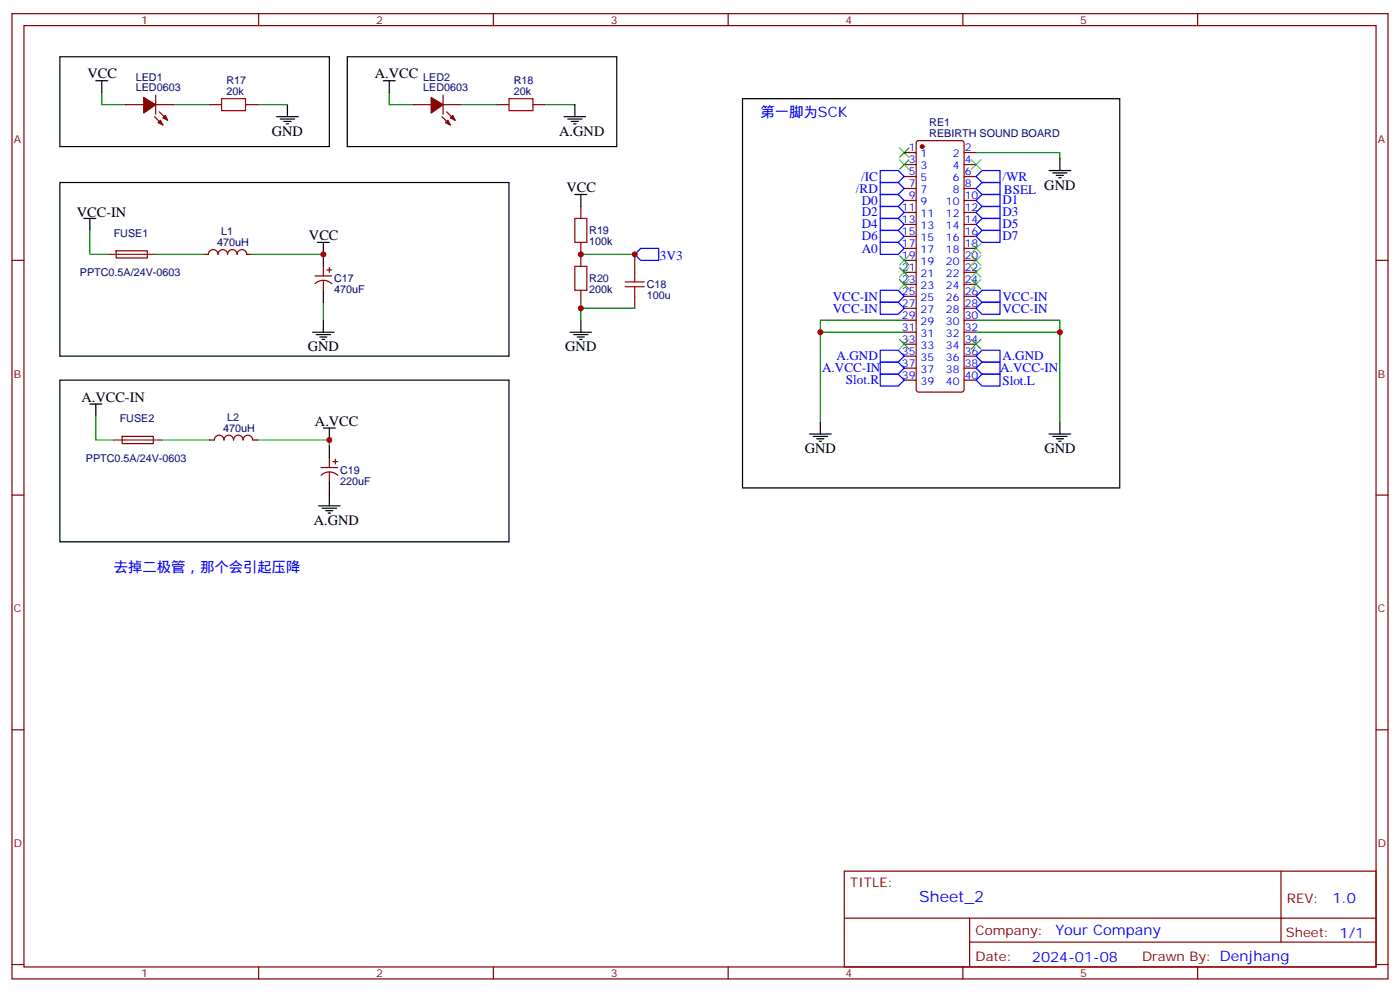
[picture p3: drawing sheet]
<svg xmlns="http://www.w3.org/2000/svg" width="412mm" height="292mm" viewBox="0 0 412 292" stroke-linecap="round" stroke-linejoin="round" font-family="sans-serif">
<g fill="none" stroke="#870000" stroke-width=".35">
<path d="M3.5 4h405.4v284.4h-405.4zM7.1 7.5h398.2v277.3h-398.2zM76.2 4v3.5M145.3 4v3.5M214.5 4v3.5M283.6 4v3.5M352.8 4v3.5M37 30.8h5.3M45.5 34.4l2.5 2.4M45.9 30.8h5.3M45.9 28v5.7M46.9 32.9l2.5 2.5"/>
<path d="M61.7 30.8h3.6M72.3 30.8h3.5M121.7 30.8h5.3M130.2 34.4l2.4 2.4M130.5 30.8h5.3M130.5 28v5.7M131.6 32.9l2.5 2.5M146.4 30.8h3.5M157 30.8h3.5M266.3 44.9h3.6M266.3 48.5h3.6M266.3 52h3.6"/>
<path d="M266.3 55.5h3.6M266.3 59.1h3.6M270.1 41.6l.5-.2h12.7l.5 .2 .2 .5v72.7l-.2 .5-.5 .2h-12.7l-.5-.2-.2-.5v-72.7zM284 44.9h3.5M284 48.5h3.5M284 52h3.5M284 55.5h3.5M284 59.1h3.5M3.5 76.7h3.6M34.2 73.9h9.2v2.1h-9.1zM60 74.9h1.4a1.41 1.41 0 0 1 1.4-1.4 1.41 1.41 0 0 1 1.4 1.4M64.2 74.9a1.41 1.41 0 0 1 1.4-1.4 1.41 1.41 0 0 1 1.4 1.4"/>
<path d="M67 74.9a1.41 1.41 0 0 1 1.4-1.4 1.41 1.41 0 0 1 1.4 1.4M69.8 74.9a1.41 1.41 0 0 1 1.5-1.4 1.41 1.41 0 0 1 1.4 1.4M72.7 74.9h1.4M95.2 78.5v2.8M96.3 79.5h1.4M97 78.8v1.4M171.1 60.8v3.5M171.1 71.4v7.1M187 76.7v3.5M266.3 76.7h3.6M266.3 62.6h3.6M266.3 66.1h3.6"/>
<path d="M266.3 69.6h3.6M266.3 73.2h3.6M284 76.7h3.5M284 62.6h3.5M284 66.1h3.5M284 69.6h3.5M284 73.2h3.5M405.3 76.7h3.6M92.8 81.3h4.9M92.8 83.6a3.5 3.5 0 0 1 4.9 0M95.2 82.7v2.8M171.1 85.5v3.5"/>
<path d="M187 87.3v3.5M266.3 97.9h3.6M266.3 94.3h3.6M266.3 90.8h3.6M266.3 87.3h3.6M266.3 83.7h3.6M266.3 80.2h3.6M284 97.9h3.5M284 94.3h3.5M284 90.8h3.5M284 87.3h3.5M284 83.7h3.5"/>
<path d="M284 80.2h3.5M266.3 112h3.6M266.3 108.4h3.6M266.3 104.9h3.6M266.3 101.4h3.6M284 112h3.5M284 108.4h3.5M284 104.9h3.5M284 101.4h3.5M36 128.6h9.1l.1 2-9.2 .1zM61.7 129.6h1.4a1.41 1.41 0 0 1 1.5-1.4 1.41 1.41 0 0 1 1.4 1.4 1.41 1.41 0 0 1 1.4-1.4 1.41 1.41 0 0 1 1.4 1.4 1.41 1.41 0 0 1 1.4-1.4 1.41 1.41 0 0 1 1.4 1.4 1.41 1.41 0 0 1 1.4-1.4 1.41 1.41 0 0 1 1.4 1.4h1.4M94.5 137.7h5"/>
<path d="M94.6 140a3.5 3.5 0 0 1 4.9 0M97 134.9v2.8M97 139.1v2.9M98.1 136h1.4M98.8 135.3v1.4M3.5 145.8h3.6M405.3 145.8h3.6M3.5 215h3.6M405.3 215h3.6M248.7 256.6h156.6v28.2h-156.6zM377.3 256.6v20.9M248.7 270.5h156.5"/>
<path d="M285.6 277.5h119.6M285.6 270.5v14.1M3.5 284.1h3.6M76.2 284.8v3.6M145.3 284.8v3.6M214.5 284.8v3.6M283.6 284.8v3.6M352.8 284.8v3.6M405.3 284.1h3.6"/>
</g>
<g fill="none" stroke="#3c3" stroke-width=".35">
<path d="M264.9 43.5l2.9 2.9M264.9 47.1l2.9 2.8M267.8 43.5l-2.9 2.9M267.8 47.1l-2.9 2.8M286.1 47.1l2.8 2.8M288.9 47.1l-2.8 2.8M264.9 78.8l2.9 2.8M264.9 75.3l2.9 2.8M267.8 78.8l-2.9 2.8M267.8 75.3l-2.9 2.8M286.1 71.8l2.8 2.8M286.1 78.8l2.8 2.8"/>
<path d="M286.1 75.3l2.8 2.8M288.9 71.8l-2.8 2.8M288.9 78.8l-2.8 2.8M288.9 75.3l-2.8 2.8M264.9 82.3l2.9 2.9M264.9 100l2.9 2.8M267.8 100l-2.9 2.8M267.8 82.3l-2.9 2.9M286.1 82.3l2.8 2.9M286.1 100l2.8 2.8M288.9 82.3l-2.8 2.9M288.9 100l-2.8 2.8"/>
</g>
<g fill="#870000" stroke="#870000" stroke-width=".35">
<path d="M42.3 28.7l3.6 2.1-3.6 2.5z"/>
<path d="M47.3 35.4l.7 1.4-1.4-.7z"/>
<path d="M48.7 34l.7 1.4-1.4-.7z"/>
<path d="M127 28.7l3.5 2.1-3.5 2.5z"/>
<path d="M131.9 35.4l.7 1.4-1.4-.7z"/>
<path d="M133.3 34l.8 1.4-1.5-.7z"/>
<circle cx="271.6" cy="43.2" r=".53"/>
</g>
<g fill="none" stroke="#00f" stroke-width=".35">
<path d="M259.3 57.3h5.3l1.7 1.8-1.7 1.7h-5.3zM259.3 53.8h5.3l1.7 1.7-1.7 1.8h-5.3zM259.3 50.2h5.3l1.7 1.8-1.7 1.8h-5.3zM287.5 59.1l1.8-1.8h5.3v3.5h-5.3zM287.5 52l1.8-1.8h5.3v3.6h-5.3zM289.3 53.8h5.3v3.5h-5.3l-1.8-1.8zM188.7 73.2h5.3v3.5h-5.3l-1.7-1.8zM259.3 71.4h5.3l1.7 1.8-1.7 1.7h-5.3zM259.3 67.9h5.3l1.7 1.7-1.7 1.8h-5.3zM259.3 64.3h5.3l1.7 1.8-1.7 1.8h-5.3zM259.3 60.8h5.3l1.7 1.8-1.7 1.7h-5.3zM287.5 69.6l1.8-1.7h5.3v3.5h-5.3z"/>
<path d="M289.3 64.3h5.3v3.6h-5.3l-1.8-1.8zM289.3 60.8h5.3v3.5h-5.3l-1.8-1.7zM259.3 89h5.3l1.7 1.8-1.7 1.8h-5.3zM259.3 85.5h5.3l1.7 1.8-1.7 1.7h-5.3zM287.5 90.8l1.8-1.8h5.3v3.6h-5.3zM289.3 85.5h5.3v3.5h-5.3l-1.8-1.7zM259.3 110.2h5.3l1.7 1.8-1.7 1.7h-5.3zM259.3 106.7h5.3l1.7 1.7-1.7 1.8h-5.3zM259.3 103.2h5.3l1.7 1.7-1.7 1.8h-5.3zM287.5 108.4l1.8-1.7h5.3v3.5h-5.3zM289.3 110.2h5.3v3.5h-5.3l-1.8-1.7zM289.3 103.2h5.3v3.5h-5.3l-1.8-1.8z"/>
</g>
<g fill="none" stroke="#000" stroke-width=".35">
<path d="M17.6 16.7h79.4v26.5h-79.4zM102.3 16.7h79.4v26.5h-79.4zM28.2 23.8h3.5M30 23.8v3.5M81.5 34.4h6.3M82.5 35.1h4.3M83.6 35.8h2.1M84.3 36.5h.7M84.7 30.8v3.6M112.9 23.8h3.5M114.7 23.8v3.5M166.2 34.4h6.3"/>
<path d="M167.2 35.1h4.2M168.3 35.8h2.1M169 36.5h.7M169.3 30.8v3.6M218.7 29.1h111.1v114.6h-111.1zM17.6 53.8h132.3v51.1h-132.3zM169.3 57.3h3.6M171.1 57.3v3.5M309 50.2h6.4M310.1 50.9h4.2M311.1 51.6h2.2M311.9 52.4h.7"/>
<path d="M312.2 46.7v3.5M24.7 64.3h3.5M26.5 64.3v3.6M93.5 71.4h3.5M95.2 71.4v7.1M92.1 97.9h6.3M93.1 98.6h4.3M94.2 99.3h2.1M94.9 100h.7M95.2 85.5v3.5M95.2 94.3v3.6M167.9 97.9h6.4"/>
<path d="M169 98.6h4.2M170 99.3h2.2M170.7 100h.7M171.1 94.3v3.6M17.6 112h132.3v47.6h-132.3zM26.5 119h3.5M28.2 119v3.6M95.2 126.1h3.6M97 126.1v3.5M97 131.4v3.5M238.5 127.8h6.3M239.5 128.6h4.3"/>
<path d="M240.6 129.3h2.1M241.3 130h.7M241.7 124.3v3.5M309 127.8h6.4M310.1 128.6h4.2M311.1 129.3h2.2M311.9 130h.7M312.2 124.3v3.5M93.8 149h6.4M94.9 149.7h4.2M96 150.4h2.1M96.7 151.1h.7"/>
<path d="M97 142v7"/>
</g>
<g fill="none" stroke="#008700" stroke-width=".35">
<path d="M30 27.3v3.5h7M51.2 30.8h10.5M75.8 30.8h8.9M114.7 27.3v3.5h7M135.8 30.8h10.6M160.5 30.8h8.8M287.5 44.9h24.7v1.8M26.5 67.9v7h5.2M45.9 74.9h14.1M74.1 74.9h21.1M171.1 74.9h15.9v1.8M95.2 89v5.3"/>
<path d="M171.1 89v5.3M171.1 90.8h15.9M241.7 97.9h24.6M266.3 94.3h-24.6v30M287.5 94.3h24.7v30M287.5 97.9h24.7M28.2 122.6v7h5.3M47.6 129.6h14.1M75.8 129.6h21.2v1.8"/>
</g>
<path d="M31.7 74.9h14.2M33.5 129.6h14.1" fill="none" stroke="#8c2424" stroke-width=".35"/>
<path d="M65.3 29.1h7v3.5h-7zM149.9 29.1h7.1v3.5h-7.1zM169.3 64.3h3.6v7.1h-3.6zM169.3 78.5h3.6v7h-3.6zM184.1 84.5h5.7M184.1 83h5.7M187 80.2v2.8M187 84.5v2.8" fill="none" stroke="#a10000" stroke-width=".35"/>
<g fill="#c00">
<circle cx="312.2" cy="97.9" r=".88"/>
<circle cx="241.7" cy="97.9" r=".88"/>
<circle cx="95.3" cy="74.9" r=".88"/>
<circle cx="97" cy="129.6" r=".88"/>
<circle cx="171.1" cy="74.9" r=".88"/>
<circle cx="171.1" cy="90.8" r=".88"/>
<circle cx="187" cy="74.9" r=".88"/>
</g>
<text font-size="4.6" fill="#00f" x="270.8" y="265.6">Sheet_2</text>
<g font-size="4.2">
<text x="25.8" y="23.1">VCC</text>
<text x="110.4" y="23.1">A.VCC</text>
<text x="80.1" y="40">GND</text>
<text x="164.7" y="40">A.GND</text>
<text x="166.9" y="56.6">VCC</text>
<text x="307.6" y="55.9">GND</text>
<text x="22.6" y="64">VCC-IN</text>
<text x="91" y="70.7">VCC</text>
<text x="90.7" y="103.5">GND</text>
<text x="166.5" y="103.5">GND</text>
<text x="24" y="118.3">A.VCC-IN</text>
<text x="92.8" y="125.4">A.VCC</text>
<text x="237.1" y="133.5">GND</text>
<text x="307.7" y="133.5">GND</text>
<text x="92.4" y="154.7">A.GND</text>
</g>
<g font-size="4.2" fill="#00f">
<text x="224" y="34.4">第一脚为SCK</text>
<text x="33.5" y="168.4">去掉二极管，那个会引起压降</text>
<text x="392.5" y="265.9">1.0</text>
<text x="310.9" y="275.4">Your Company</text>
<text x="304" y="283.2">2024-01-08</text>
</g>
<g font-size="3.9" fill="#00f">
<text x="253.7" y="53.3">/IC</text>
<text x="295.3" y="53.3">/WR</text>
<text x="252.1" y="56.8">/RD</text>
<text x="295.7" y="57.3">BSEL</text>
<text x="253.9" y="63.7">D2</text>
<text x="253.9" y="60.3">D0</text>
<text x="295.3" y="63.7">D3</text>
<text x="295.3" y="60.2">D1</text>
<text x="253.9" y="70.8">D6</text>
<text x="253.9" y="67.3">D4</text>
<text x="295.3" y="70.8">D7</text>
<text x="295.3" y="67.3">D5</text>
<text x="194.4" y="76.7">3V3</text>
<text x="253.9" y="74.4">A0</text>
<text x="245.3" y="88.5">VCC-IN</text>
<text x="295.3" y="88.5">VCC-IN</text>
<text x="245.3" y="92.1">VCC-IN</text>
<text x="295.3" y="92.1">VCC-IN</text>
<text x="246.4" y="106.2">A.GND</text>
<text x="295.3" y="106.2">A.GND</text>
<text x="242.2" y="109.7">A.VCC-IN</text>
<text x="249.2" y="113.2">Slot.R</text>
<text x="294.7" y="109.7">A.VCC-IN</text>
<text x="295.3" y="113.3">Slot.L</text>
</g>
<g font-size="3.9" fill="#800">
<text x="250.5" y="261.2">TITLE:</text>
<text x="379.1" y="265.9">REV:</text>
<text x="287.4" y="275.4">Company:</text>
<text x="378.7" y="276">Sheet: 1/1</text>
<text x="287.4" y="283.1">Date:</text>
<text x="336.4" y="283.2">Drawn By: Denjhang</text>
</g>
<g font-size="3.2" fill="#800">
<text x="41.6" y="7">1</text>
<text x="110.8" y="7">2</text>
<text x="179.9" y="7">3</text>
<text x="249.1" y="7">4</text>
<text x="318.2" y="7">5</text>
<text x="4.1" y="42.1">A</text>
<text x="405.9" y="42.1">A</text>
<text x="4.1" y="111.3">B</text>
<text x="405.9" y="111.3">B</text>
<text x="4.1" y="180.4">C</text>
<text x="405.9" y="180.4">C</text>
<text x="4.1" y="249.6">D</text>
<text x="405.9" y="249.6">D</text>
<text x="41.6" y="287.8">1</text>
<text x="110.8" y="287.8">2</text>
<text x="179.9" y="287.8">3</text>
<text x="249.1" y="287.8">4</text>
<text x="318.2" y="287.8">5</text>
</g>
<g font-size="3.2" fill="#000080">
<text x="40" y="23.8">LED1</text>
<text x="124.7" y="23.8">LED2</text>
<text x="40" y="27">LED0603</text>
<text x="66.7" y="28">20k</text>
<text x="66.7" y="24.8">R17</text>
<text x="124.7" y="27">LED0603</text>
<text x="151.4" y="28">20k</text>
<text x="151.4" y="24.8">R18</text>
<text x="273.7" y="40.3">REBIRTH SOUND BOARD</text>
<text x="273.7" y="37.2">RE1</text>
<text x="33.5" y="69.7">FUSE1</text>
<text x="65.2" y="69.3">L1</text>
<text x="173.6" y="68.9">R19</text>
<text x="63.9" y="72.6">470uH</text>
<text x="173.6" y="72.1">100k</text>
<text x="23.5" y="81.4">PPTC0.5A/24V-0603</text>
<text x="98.4" y="83.1">C17</text>
<text x="173.6" y="83">R20</text>
<text x="98.4" y="86.3">470uF</text>
<text x="173.6" y="86.2">200k</text>
<text x="190.5" y="88">100u</text>
<text x="190.5" y="84.9">C18</text>
<text x="35.3" y="124.4">FUSE2</text>
<text x="67" y="123.9">L2</text>
<text x="65.7" y="127.2">470uH</text>
<text x="25.3" y="136.1">PPTC0.5A/24V-0603</text>
<text x="100.2" y="142.7">220uF</text>
<text x="100.2" y="139.6">C19</text>
</g>
<g font-size="3.2" fill="#00f">
<text x="267.7" y="44.6">1</text>
<text x="271.2" y="46.4">1</text>
<text x="280.7" y="46.4">2</text>
<text x="284.2" y="44.6">2</text>
<text x="267.7" y="48.1">3</text>
<text x="267.7" y="51.6">5</text>
<text x="271.2" y="49.9">3</text>
<text x="271.2" y="53.4">5</text>
<text x="280.7" y="53.4">6</text>
<text x="280.7" y="49.9">4</text>
<text x="284.2" y="51.6">6</text>
<text x="284.2" y="48.1">4</text>
<text x="267.7" y="55.2">7</text>
<text x="267.7" y="58.7">9</text>
<text x="271.2" y="56.9">7</text>
<text x="280.7" y="56.9">8</text>
<text x="284.2" y="58.7">10</text>
<text x="284.2" y="55.2">8</text>
<text x="265.7" y="62.2">11</text>
<text x="265.7" y="65.8">13</text>
<text x="271.2" y="60.5">9</text>
<text x="271.2" y="64">11</text>
<text x="278.6" y="64">12</text>
<text x="278.6" y="60.5">10</text>
<text x="284.2" y="65.8">14</text>
<text x="284.2" y="62.2">12</text>
<text x="265.7" y="69.3">15</text>
<text x="271.2" y="67.5">13</text>
<text x="271.2" y="71">15</text>
<text x="278.6" y="71">16</text>
<text x="278.6" y="67.5">14</text>
<text x="284.2" y="69.3">16</text>
<text x="265.7" y="72.8">17</text>
<text x="265.7" y="76.3">19</text>
<text x="271.2" y="74.6">17</text>
<text x="278.6" y="74.6">18</text>
<text x="284.2" y="76.3">20</text>
<text x="284.2" y="72.8">18</text>
<text x="265.7" y="79.9">21</text>
<text x="265.7" y="83.4">23</text>
<text x="271.2" y="78.1">19</text>
<text x="271.2" y="81.6">21</text>
<text x="278.6" y="81.6">22</text>
<text x="278.6" y="78.1">20</text>
<text x="284.2" y="83.4">24</text>
<text x="284.2" y="79.9">22</text>
<text x="265.7" y="86.9">25</text>
<text x="271.2" y="85.2">23</text>
<text x="271.2" y="88.7">25</text>
<text x="278.6" y="88.7">26</text>
<text x="278.6" y="85.2">24</text>
<text x="284.2" y="86.9">26</text>
<text x="265.7" y="90.5">27</text>
<text x="265.7" y="94">29</text>
<text x="271.2" y="92.2">27</text>
<text x="271.2" y="95.7">29</text>
<text x="278.6" y="95.7">30</text>
<text x="278.6" y="92.2">28</text>
<text x="284.2" y="94">30</text>
<text x="284.2" y="90.5">28</text>
<text x="265.7" y="97.5">31</text>
<text x="265.7" y="101">33</text>
<text x="271.2" y="99.3">31</text>
<text x="278.6" y="99.3">32</text>
<text x="284.2" y="101">34</text>
<text x="284.2" y="97.5">32</text>
<text x="265.7" y="104.6">35</text>
<text x="271.2" y="102.8">33</text>
<text x="271.2" y="106.3">35</text>
<text x="278.6" y="106.3">36</text>
<text x="278.6" y="102.8">34</text>
<text x="284.2" y="104.6">36</text>
<text x="265.7" y="108.1">37</text>
<text x="265.7" y="111.6">39</text>
<text x="271.2" y="109.9">37</text>
<text x="271.2" y="113.4">39</text>
<text x="278.6" y="113.4">40</text>
<text x="278.6" y="109.9">38</text>
<text x="284.2" y="111.6">40</text>
<text x="284.2" y="108.1">38</text>
</g>
</svg>
